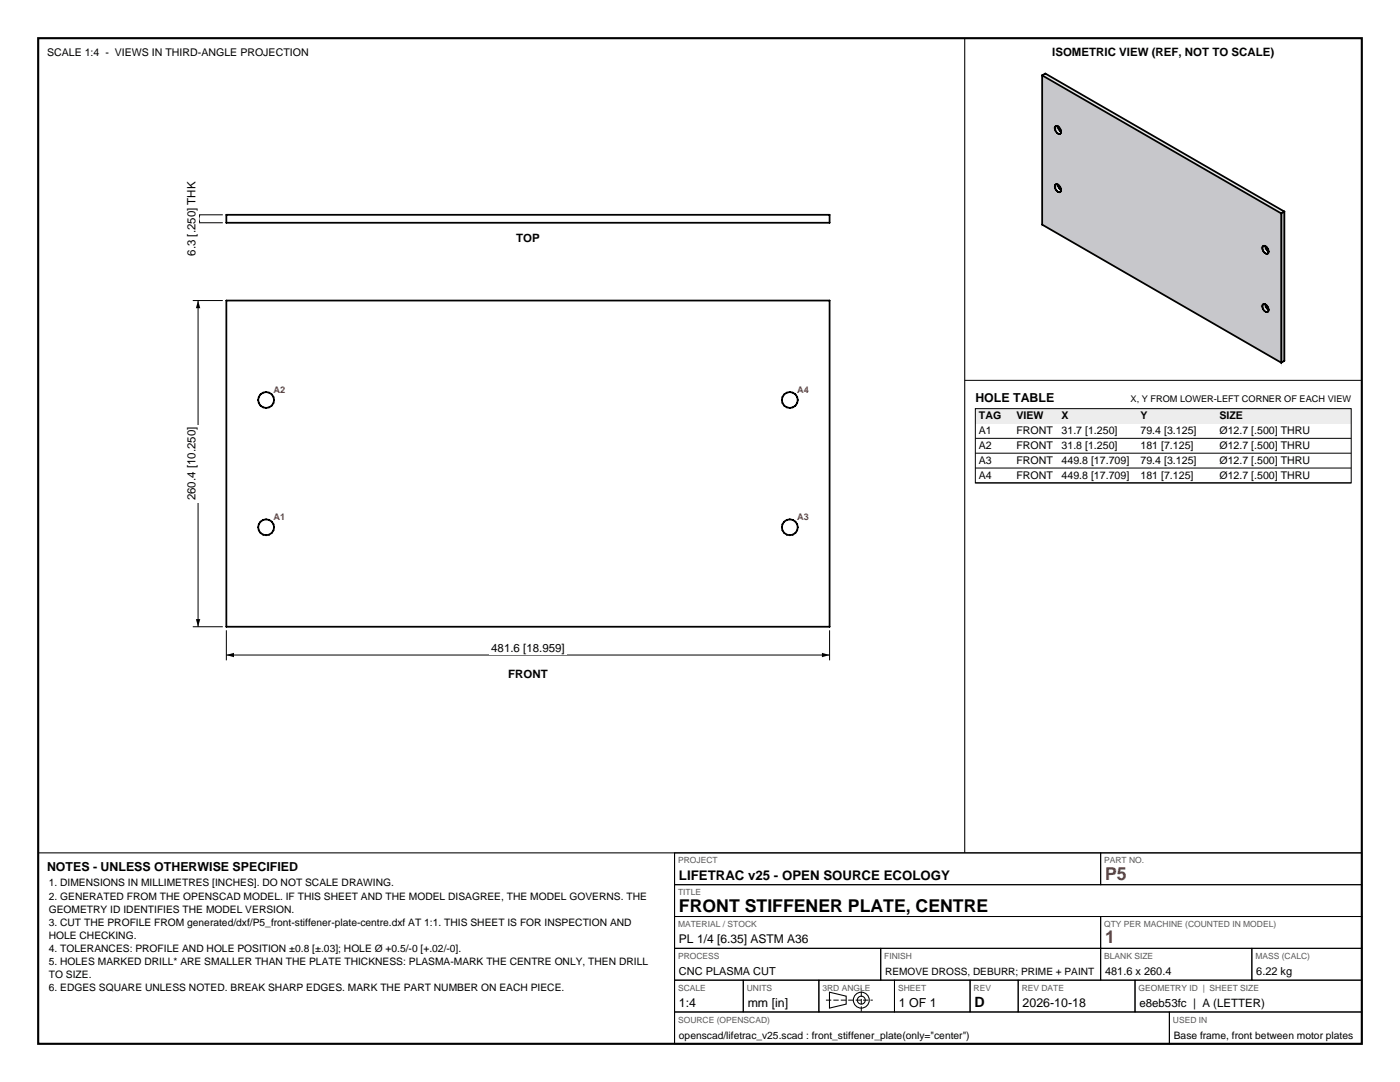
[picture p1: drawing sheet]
<svg xmlns="http://www.w3.org/2000/svg" width="279mm" height="216mm" viewBox="0 0 279 216" stroke-linecap="round" stroke-linejoin="round" font-family="sans-serif">
<path d="M7.6 7.6h264.2v200.7h-264.2z" fill="none" stroke="#000" stroke-width=".42"/>
<g fill="none" stroke="#000" stroke-width=".21">
<path d="M192.5 7.6v162.6M7.6 170.2h264.2M134.6 170.2v38.1M165.5 198l3.4 .8v1.6l-3.4 .8z"/>
<circle cx="171.9" cy="199.6" r="1.59"/>
<circle cx="171.9" cy="199.6" r=".79"/>
</g>
<g fill="none" stroke="#000" stroke-width=".2">
<path d="M45.2 125.8v6M45.2 130.7h120.4M165.6 125.8v6M134.6 170.2h85.1v6.3h-85.1zM134.6 176.5h137.2v6.4h-137.2zM219.7 170.2h52.1v6.3h-52.1zM134.6 182.9h85.1v6.3h-85.1zM134.6 189.2h41.2v6.4h-41.2zM134.6 195.6h13.7v6.3h-13.7zM148.3 195.6h15.1v6.3h-15.1zM163.4 195.6h15.1v6.3h-15.1zM175.8 189.2h43.9v6.4h-43.9z"/>
<path d="M178.5 195.6h15.1v6.3h-15.1zM193.6 195.6h9.6v6.3h-9.6zM203.2 195.6h23.3v6.3h-23.3zM219.7 182.9h52.1v6.3h-52.1zM219.7 189.2h30.1v6.4h-30.1zM226.5 195.6h45.3v6.3h-45.3zM249.8 189.2h22v6.4h-22zM134.6 201.9h98.8v6.4h-98.8zM233.4 201.9h38.4v6.4h-38.4z"/>
</g>
<path d="M164.8 199.6h9.4M171.9 201.9v-4.6" fill="none" stroke="#000" stroke-width=".2" stroke-dasharray="1.1 .4" stroke-linecap="butt"/>
<g fill="none" stroke="#000" stroke-width=".35">
<path d="M45.2 42.9h120.4v1.5h-120.4zM45.2 60h120.4v65.1h-120.4z"/>
<circle cx="53.1" cy="79.8" r="1.59"/>
<circle cx="157.6" cy="79.8" r="1.59"/>
<circle cx="53.1" cy="105.2" r="1.59"/>
<circle cx="157.6" cy="105.2" r="1.59"/>
</g>
<path d="M45.2 130.7l1.5-.4v.8zM164 130.3l1.6 .4-1.6 .4z" fill="#000"/>
<path d="M97.6 127.9h15.5v2.8h-15.5z" fill-rule="evenodd" fill="#fff"/>
<path d="M38.5 60h6M39.5 60v65.1M38.5 125.1h6" fill="none" stroke="#000" stroke-width=".2"/>
<path d="M39.5 60l.5 1.5h-.9zM39.1 123.5h.9l-.5 1.6z" fill="#000"/>
<path d="M36.7 84.8h2.8v15.5h-2.8z" fill-rule="evenodd" fill="#fff"/>
<path d="M38.5 44.4h6M38.5 42.9h6M39.5 42.9v1.5" fill="none" stroke="#000" stroke-width=".2"/>
<path d="M39.1 42.9h.9l-.5 1.5zM39.5 42.9l.5 1.5h-.9z" fill="#000"/>
<path d="M36.7 35.8h2.8v15.7h-2.8z" fill-rule="evenodd" fill="#fff"/>
<g fill="#c7c7cb" stroke="#c7c7cb" stroke-width=".2">
<path d="M210.7 37.8l.2 .3-2.9 6.7z"/>
<path d="M210.6 37.5l.1 .3-2.7 7z"/>
<path d="M210.9 38.1l.2 .2-3.1 6.5z"/>
<path d="M210.5 37.2l.1 .3-2.6 7.3z"/>
<path d="M211.1 38.3l.3 .1-3.4 6.4z"/>
<path d="M211.4 38.4l.2-.1-3.6 6.5z"/>
<path d="M208 15l2.5 22.2-2.5 7.6z"/>
<path d="M210.6 25.9l-.1 11.3z"/>
<path d="M210.6 25.9l.1 10.9-.1 .1z"/>
<path d="M210.7 26.2l.2 10.5-.2 .1z"/>
<path d="M210.9 26.5l.2 10.3-.2-.1z"/>
<path d="M211.4 26.7v10.3l-.3-.2z"/>
<path d="M211.6 26.7v10.6l-.2-.3z"/>
<path d="M211.7 26.5v11.1l-.1-.3z"/>
<path d="M210.5 25.6v11.6z"/>
<path d="M210.6 25.9l.1 .3v10.6z"/>
<path d="M210.7 26.2l.2 .3v10.2z"/>
<path d="M210.9 26.5l.2 .2v10.1z"/>
<path d="M211.1 26.7h.3l-.3 10.1z"/>
<path d="M211.4 26.7h.2l-.2 10.3z"/>
<path d="M211.7 26.5l-.1 10.8v-10.6z"/>
<path d="M208 15l2.5 10.6v11.6z"/>
<path d="M211.6 38.3l40.5 23.4-44.1-16.9z"/>
<path d="M208 15l2.6 10.3-.1 .3z"/>
<path d="M208 15l2.7 10.2-.1 .1z"/>
<path d="M208 15l2.9 10.1-.2 .1z"/>
<path d="M208 15l3.1 10.2-.2-.1z"/>
<path d="M208 15l3.4 10.4-.3-.2z"/>
<path d="M208 15l3.6 10.7-.2-.3z"/>
<path d="M211.7 38.2l40.3 23.2-40.4-23.1z"/>
<path d="M211.8 37.9l40.1 23.2-40.2-22.9z"/>
<path d="M211.7 37.6l40.3 23.3-40.2-23z"/>
<path d="M211.7 26.5l40.3 23.3-40.3-12.2z"/>
<path d="M208 44.8l44.1 16.9 3.6 10.7z"/>
<path d="M211.8 26.3l40.1 23.2-40.2-23z"/>
<path d="M211.7 26l40.3 23.2-40.2-22.9z"/>
<path d="M211.6 25.7l40.5 23.4-40.4-23.1z"/>
<path d="M211.6 38.3l40.4 23.1 .1 .3z"/>
<path d="M211.7 38.2l40.2 22.9 .1 .3z"/>
<path d="M211.8 37.9l40.2 23-.1 .2z"/>
<path d="M208 15l47.7 27.6-44.1-16.9z"/>
<path d="M211.7 37.6l40.3 12.2v11.1z"/>
<path d="M211.7 26.5l40.2 23 .1 .3z"/>
<path d="M211.8 26.3l40.2 22.9-.1 .3z"/>
<path d="M211.7 26l40.4 23.1-.1 .1z"/>
<path d="M252.1 61.7l.2 .3 3.4 10.4z"/>
<path d="M252.3 62l.3 .2 3.1 10.2z"/>
<path d="M252.6 62.2l.2 .1 2.9 10.1z"/>
<path d="M252.8 62.3l.2-.1 2.7 10.2z"/>
<path d="M253.1 62.1l2.6 10.3-2.7-10.2z"/>
<path d="M253.2 61.8l2.5 10.6-2.6-10.3z"/>
<path d="M211.6 25.7l44.1 16.9-3.6 6.5z"/>
<path d="M252 49.8l.1 10.9-.1 .2z"/>
<path d="M252 49.8l.3 10.9h-.2z"/>
<path d="M252 49.8l.6 10.9h-.3z"/>
<path d="M252.8 50.7v10.2l-.2-.2z"/>
<path d="M253 50.6v10.6l-.2-.3z"/>
<path d="M253.1 50.5l.1 11.3z"/>
<path d="M253.1 50.5v11l-.1-.3z"/>
<path d="M255.7 42.6v29.8l-2.5-10.6z"/>
<path d="M252.1 50.1l.2 .3 .3 10.3z"/>
<path d="M252 49.8l.1 .3 .5 10.6z"/>
<path d="M252.3 50.4l.3 .2v10.1z"/>
<path d="M252.6 50.6l.2 .1-.2 10z"/>
<path d="M252.8 50.7l.2-.1-.2 10.3z"/>
<path d="M253.1 50.5l-.1 10.7v-10.6z"/>
<path d="M253.2 50.2v11.6z"/>
<path d="M255.7 42.6l-2.5 19.2v-11.6z"/>
<path d="M255.7 42.6l-3.4 6.4-.2 .1z"/>
<path d="M255.7 42.6l-3.1 6.5-.3-.1z"/>
<path d="M255.7 42.6l-2.5 7.6-.1-.3z"/>
<path d="M255.7 42.6l-2.9 6.7-.2-.2z"/>
<path d="M255.7 42.6l-2.7 7-.2-.3z"/>
<path d="M255.7 42.6l-2.6 7.3-.1-.3z"/>
</g>
<g fill="#e5e5ea" stroke="#e5e5ea" stroke-width=".2">
<path d="M211.3 37.5l.2 .2-.6 .4z"/>
<path d="M210.7 37.8l.6-.3-.4 .6z"/>
<path d="M211.3 25.8l.2 .3-.6 .4z"/>
<path d="M210.7 26.2l.6-.4-.4 .7z"/>
<path d="M252.7 61.4l.2 .2-.6 .4z"/>
<path d="M252.1 61.7l.6-.3-.4 .6z"/>
<path d="M252.7 49.7l.2 .3-.6 .4z"/>
<path d="M252.1 50.1l.6-.4-.4 .7z"/>
</g>
<g fill="#d5d5d9" stroke="#d5d5d9" stroke-width=".2">
<path d="M210.6 37.5l.6-.4 .1 .4z"/>
<path d="M210.6 37.5h.7l-.6 .3z"/>
<path d="M210.6 25.9l.6-.4 .1 .3z"/>
<path d="M210.6 25.9l.7-.1-.6 .4z"/>
<path d="M252 61.4l.6-.3 .1 .3z"/>
<path d="M252 61.4h.7l-.6 .3z"/>
<path d="M252 49.8l.6-.4 .1 .3z"/>
<path d="M252 49.8l.7-.1-.6 .4z"/>
</g>
<g fill="#eaeaef" stroke="#eaeaef" stroke-width=".2">
<path d="M211.5 37.7l.3 .2-.7 .4z"/>
<path d="M210.9 38.1l.6-.4-.4 .6z"/>
<path d="M211.5 26.1l.3 .2-.7 .4z"/>
<path d="M210.9 26.5l.6-.4-.4 .6z"/>
<path d="M252.9 61.6l.3 .2-.6 .4z"/>
<path d="M252.3 62l.6-.4-.3 .6z"/>
<path d="M252.9 50l.3 .2-.6 .4z"/>
<path d="M252.3 50.4l.6-.4-.3 .6z"/>
</g>
<g fill="#bdbdc1" stroke="#bdbdc1" stroke-width=".2">
<path d="M210.5 37.2l.6-.4 .1 .3z"/>
<path d="M210.5 37.2l.7-.1-.6 .4z"/>
<path d="M210.5 25.6l.6-.4 .1 .3z"/>
<path d="M210.5 25.6l.7-.1-.6 .4z"/>
<path d="M251.9 61.1l.7-.4v.4z"/>
<path d="M251.9 61.1h.7l-.6 .3z"/>
<path d="M251.9 49.5l.7-.4v.3z"/>
<path d="M251.9 49.5l.7-.1-.6 .4z"/>
</g>
<g fill="#a0a0a3" stroke="#a0a0a3" stroke-width=".2">
<path d="M210.6 36.9l.6-.3-.1 .2z"/>
<path d="M210.6 36.9l.5-.1-.6 .4z"/>
<path d="M210.6 25.3l.6-.3-.1 .2z"/>
<path d="M210.6 25.3l.5-.1-.6 .4z"/>
<path d="M252 60.9l.6-.4v.2z"/>
<path d="M252 60.9l.6-.2-.7 .4z"/>
<path d="M252 49.2l.6-.3v.2z"/>
<path d="M252 49.2l.6-.1-.7 .4z"/>
</g>
<g fill="#e4e4e8" stroke="#e4e4e8" stroke-width=".2">
<path d="M211.8 37.9l.2 .1-.6 .4z"/>
<path d="M211.1 38.3l.7-.4-.4 .5z"/>
<path d="M211.8 26.3l.2 .1-.6 .3z"/>
<path d="M211.1 26.7l.7-.4-.4 .4z"/>
<path d="M253.2 61.8l.2 .1-.6 .4z"/>
<path d="M252.6 62.2l.6-.4-.4 .5z"/>
<path d="M253.2 50.2l.2 .1-.6 .4z"/>
<path d="M252.6 50.6l.6-.4-.4 .5z"/>
</g>
<g fill="#9e9ea1" stroke="#9e9ea1" stroke-width=".2">
<path d="M210.7 36.8l.6-.4z"/>
<path d="M210.7 36.8l.5-.2-.6 .3z"/>
<path d="M210.7 25.2l.6-.4z"/>
<path d="M210.7 25.2l.5-.2-.6 .3z"/>
<path d="M252.1 60.7l.6-.4z"/>
<path d="M252.1 60.7l.5-.2-.6 .4z"/>
<path d="M252.1 49.1l.6-.4z"/>
<path d="M252.1 49.1l.5-.2-.6 .3z"/>
</g>
<g fill="#d3d3d7" stroke="#d3d3d7" stroke-width=".2">
<path d="M211.6 38.3l.6-.3z"/>
<path d="M211.4 38.4l.6-.4z"/>
<path d="M211.6 26.7l.6-.4z"/>
<path d="M211.4 26.7l.6-.3z"/>
<path d="M253 62.2l.6-.3z"/>
<path d="M252.8 62.3l.6-.4z"/>
<path d="M253 50.6l.6-.3z"/>
<path d="M252.8 50.7l.6-.4z"/>
</g>
<g fill="#e8e8ed" stroke="#e8e8ed" stroke-width=".2">
<path d="M208 15l.6-.3 47.1 27.9z"/>
<path d="M208.6 14.7l47.7 27.5-.6 .4z"/>
</g>
<g fill="#afafb2" stroke="#afafb2" stroke-width=".2">
<path d="M255.7 42.6l.6 29.4-.6 .4z"/>
<path d="M255.7 42.6l.6-.4v29.8z"/>
</g>
<g fill="none" stroke="#000" stroke-width=".35">
<path d="M208 15v29.8l47.7 27.6M208 15l.6-.3 47.7 27.5M208 15l47.7 27.6M211.1 36.8h-.4a1.03 1.03 0 0 0 .9 1.5l.2-.4M211.1 25.2h-.4a1.03 1.03 0 0 0 .9 1.5l.2-.4M211.1 36.8a1.39 1.39 0 0 0 .7 1.1M211.1 36.8a1.39 1.39 0 0 1 .7 1.1M211.1 25.2a1.39 1.39 0 0 0 .7 1.1M211.1 25.2a1.39 1.39 0 0 1 .7 1.1M252.6 49.1h-.5a1.03 1.03 0 0 0 .9 1.5l.2-.4M252.6 49.1a1.39 1.39 0 0 0 .6 1.1M252.6 49.1a1.39 1.39 0 0 1 .6 1.1"/>
<path d="M255.7 42.6v29.8M256.3 42.2v29.8l-.6 .4M256.3 42.2l-.6 .4M252.6 60.7h-.5a1.03 1.03 0 0 0 .9 1.5l.2-.4M252.6 60.7a1.39 1.39 0 0 0 .6 1.1M252.6 60.7a1.39 1.39 0 0 1 .6 1.1"/>
</g>
<path d="M192.5 75.9h79.3" fill="none" stroke="#000" stroke-width=".2"/>
<path d="M194.6 81.5h75.1v3h-75.1z" fill-rule="evenodd" fill="#ededed"/>
<path d="M194.6 81.5h75.1v14.9h-75.1zM194.6 87.5h75.1M194.6 90.4h75.1M194.6 93.4h75.1M194.6 96.4h75.1" fill="none" stroke="#000" stroke-width=".2"/>
<g font-size="3.5" fill="#bf1a1a">
<text x="220.5" y="175.5">P5</text>
<text x="220.5" y="188.2">1</text>
</g>
<text font-size="3.5" x="135.5" y="181.9">FRONT STIFFENER PLATE, CENTRE</text>
<text font-size="2.8" x="194.5" y="200.9">D</text>
<text font-size="2.6" x="135.5" y="175.5">LIFETRAC v25 - OPEN SOURCE ECOLOGY</text>
<g font-size="2.5">
<text x="194.6" y="80.1">HOLE TABLE</text>
<text x="9.4" y="173.7">NOTES - UNLESS OTHERWISE SPECIFIED</text>
<text x="135.5" y="200.9">1:4</text>
<text x="149.2" y="200.9">mm [in]</text>
<text x="179.4" y="200.9">1 OF 1</text>
<text x="204.1" y="200.9">2026-10-18</text>
</g>
<text font-size="2.4" x="135.5" y="188.2">PL 1/4 [6.35] ASTM A36</text>
<g font-size="2.3">
<text x="210" y="11.1">ISOMETRIC VIEW (REF, NOT TO SCALE)</text>
<text x="39" y="51" transform="rotate(-90 39 51)">6.3 [.250] THK</text>
<text x="103" y="48.3">TOP</text>
<text x="39" y="99.8" transform="rotate(-90 39 99.8)">260.4 [10.250]</text>
<text x="98" y="130.2">481.6 [18.959]</text>
<text x="101.4" y="135.3">FRONT</text>
<text x="227.4" y="200.9">e8eb53fc | A (LETTER)</text>
</g>
<g font-size="2.2">
<text x="135.5" y="194.6">CNC PLASMA CUT</text>
<text x="220.5" y="194.6">481.6 x 260.4</text>
<text x="250.7" y="194.6">6.22 kg</text>
</g>
<g font-size="2.1">
<text x="9.4" y="11.1">SCALE 1:4 - VIEWS IN THIRD-ANGLE PROJECTION</text>
<text x="195.4" y="83.7">TAG</text>
<text x="202.9" y="83.7">VIEW</text>
<text x="211.9" y="83.7">X</text>
<text x="227.6" y="83.7">Y</text>
<text x="243.4" y="83.7">SIZE</text>
<text x="195.4" y="86.7">A1</text>
<text x="195.4" y="89.6">A2</text>
<text x="202.9" y="86.7">FRONT</text>
<text x="202.9" y="89.6">FRONT</text>
<text x="211.9" y="86.7">31.7 [1.250]</text>
<text x="211.9" y="89.6">31.8 [1.250]</text>
<text x="227.6" y="86.7">79.4 [3.125]</text>
<text x="227.6" y="89.6">181 [7.125]</text>
<text x="243.4" y="86.7">Ø12.7 [.500] THRU</text>
<text x="243.4" y="89.6">Ø12.7 [.500] THRU</text>
<text x="195.4" y="92.6">A3</text>
<text x="195.4" y="95.5">A4</text>
<text x="202.9" y="92.6">FRONT</text>
<text x="202.9" y="95.5">FRONT</text>
<text x="211.9" y="92.6">449.8 [17.709]</text>
<text x="211.9" y="95.5">449.8 [17.709]</text>
<text x="227.6" y="92.6">79.4 [3.125]</text>
<text x="227.6" y="95.5">181 [7.125]</text>
<text x="243.4" y="92.6">Ø12.7 [.500] THRU</text>
<text x="243.4" y="95.5">Ø12.7 [.500] THRU</text>
</g>
<g font-size="2">
<text x="9.7" y="176.9">1. DIMENSIONS IN MILLIMETRES [INCHES]. DO NOT SCALE DRAWING.</text>
<text x="9.7" y="179.5">2. GENERATED FROM THE OPENSCAD MODEL. IF THIS SHEET AND THE MODEL DISAGREE, THE MODEL GOVERNS. THE</text>
<text x="9.7" y="182.1">GEOMETRY ID IDENTIFIES THE MODEL VERSION.</text>
<text x="9.7" y="184.7">3. CUT THE PROFILE FROM generated/dxf/P5_front-stiffener-plate-centre.dxf AT 1:1. THIS SHEET IS FOR INSPECTION AND</text>
<text x="9.7" y="187.3">HOLE CHECKING.</text>
<text x="9.7" y="189.9">4. TOLERANCES: PROFILE AND HOLE POSITION ±0.8 [±.03]; HOLE Ø +0.5/-0 [+.02/-0].</text>
<text x="9.7" y="192.5">5. HOLES MARKED DRILL* ARE SMALLER THAN THE PLATE THICKNESS: PLASMA-MARK THE CENTRE ONLY, THEN DRILL</text>
<text x="9.7" y="195.2">TO SIZE.</text>
<text x="9.7" y="197.8">6. EDGES SQUARE UNLESS NOTED. BREAK SHARP EDGES. MARK THE PART NUMBER ON EACH PIECE.</text>
<text x="176.6" y="194.6">REMOVE DROSS, DEBURR; PRIME + PAINT</text>
<text x="135.5" y="207.3">openscad/lifetrac_v25.scad : front_stiffener_plate(only=&quot;center&quot;)</text>
<text x="234.3" y="207.3">Base frame, front between motor plates</text>
</g>
<g font-size="1.8" fill="#bf1a1a">
<text x="54.6" y="78.3">A2</text>
<text x="159.1" y="78.3">A4</text>
<text x="54.6" y="103.7">A1</text>
<text x="159.1" y="103.7">A3</text>
</g>
<text font-size="1.8" x="225.6" y="80.1">X, Y FROM LOWER-LEFT CORNER OF EACH VIEW</text>
<g font-size="1.7" fill="#595959">
<text x="135.3" y="172.3">PROJECT</text>
<text x="220.4" y="172.3">PART NO.</text>
<text x="135.3" y="178.6">TITLE</text>
<text x="135.3" y="185">MATERIAL / STOCK</text>
<text x="220.4" y="185">QTY PER MACHINE (COUNTED IN MODEL)</text>
<text x="135.3" y="191.3">PROCESS</text>
<text x="176.5" y="191.3">FINISH</text>
<text x="220.4" y="191.3">BLANK SIZE</text>
<text x="250.5" y="191.3">MASS (CALC)</text>
<text x="135.3" y="197.7">SCALE</text>
<text x="149" y="197.7">UNITS</text>
<text x="164.1" y="197.7">3RD ANGLE</text>
<text x="179.2" y="197.7">SHEET</text>
<text x="194.3" y="197.7">REV</text>
<text x="203.9" y="197.7">REV DATE</text>
<text x="227.2" y="197.7">GEOMETRY ID | SHEET SIZE</text>
<text x="135.3" y="204">SOURCE (OPENSCAD)</text>
<text x="234.1" y="204">USED IN</text>
</g>
</svg>
